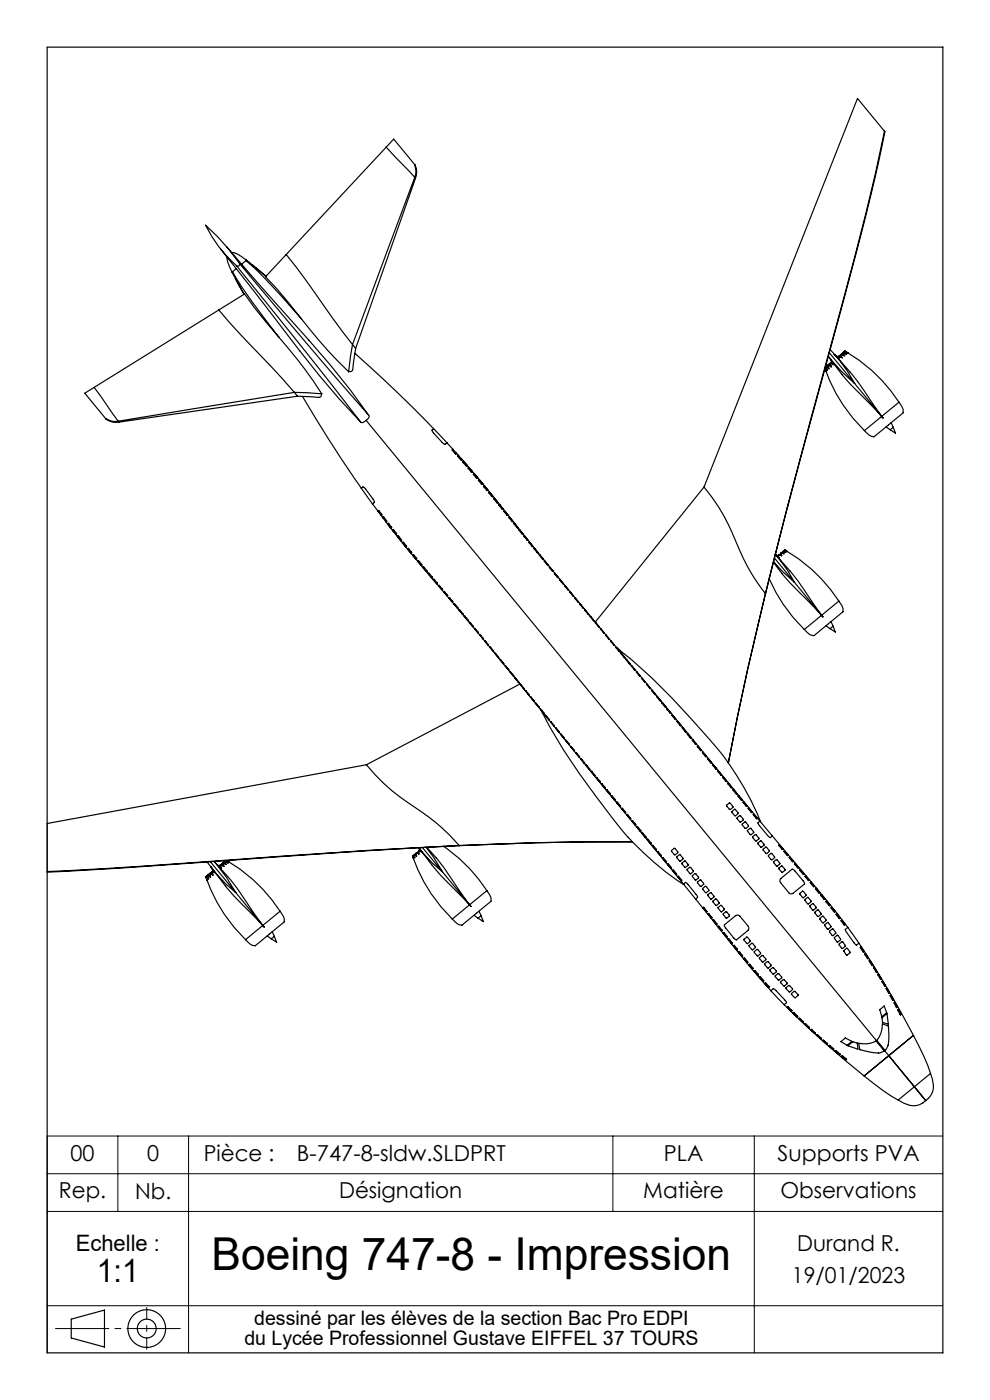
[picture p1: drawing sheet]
<svg xmlns="http://www.w3.org/2000/svg" width="210mm" height="297mm" viewBox="0 0 210 297" stroke-linecap="round" stroke-linejoin="round" font-family="sans-serif">
<g fill="none" stroke="#000" stroke-width=".25">
<path d="M10 10h190v277h-190zM81.9 31.2l1.6-1.7 4.5 5.4M81.9 31.2l6.1 6.4M81.9 31.2l-21.2 22.8M88 34.9a3.2 3.2 0 0 1 .1 2.9M88 34.9l.2 1.2-.2 1.5M88 37.6l-13.2 35.5M88 37.6l.1 .2M88.1 37.8l-12.7 36.1M187.6 27.8l-5.7-6.9-32.6 82.4M187.6 27.8a624.2 624.2 0 0 1-10.8 43.3l-9.8 36.5-4.6 18.3M187.6 27.8l.1 .1"/>
<path d="M187.7 28l-2 9.1a877.5 877.5 0 0 1-10.6 40.7l-8.2 30.4-4.5 17.8M46.9 52.9l12.8 16.5a255.3 255.3 0 0 0 16.8 20.1M48 52.3l14.8 16.8a219.1 219.1 0 0 1 15.4 19M48.2 54.6a2.99 2.99 0 0 0 .5 2l.5 1.1M49.2 53.6a2.55 2.55 0 0 1 2.1 .8l1 .8M49.3 57.6l-.1 .1 .4 .7 2.2 4M49.3 57.6a76.1 76.1 0 0 0 7 10.3l2.9 3.7M49.9 59.1l1.9 3.3M50.1 57l-.8 .6M50.2 56.4l16.1 20.1 10.2 13M50.8 55.9l-2.2-2.9-2.4-2.7-2.6-2.5a27.6 27.6 0 0 0 6.6 8.6M50.8 55.9a.41 .41 0 0 1-.1 .5 .41 .41 0 0 1-.5 0"/>
<path d="M50.8 55.9l16.6 19.7 10.8 12.5M52.2 55.3l-.9 .8M52.2 55.3a101.1 101.1 0 0 1 11.8 12.4M52.3 55.2l-.1 .1M52.3 55.2l1.2 .9M52.3 55.2h.1M53.5 56.1l2.9 2.5M53.5 56.1l.6 .5M54.2 56.8l2.2 1.8M60.7 54l4.1 5.3 5.6 8 4.4 5.8M60.7 54l-4.4 4.7 2.5 2.6 5.2 6.4M46.4 65.8l4.5 5 6.7 7.1 4.8 5.3"/>
<path d="M46.4 65.8l5.5-3.4 2.1 2.9 5.2 6.3M46.4 65.8l-26.4 16.4M59.2 71.6a100.2 100.2 0 0 1 9.1 11.9M64 67.7a100.2 100.2 0 0 0 10 11.2M74.8 73.1l.6 .8M74.8 73.1l-.8 5.8M74.8 78.4l-.3 .4-.5 .1M75.3 75l9.1 8.3 7.6 7.7M75.4 73.9l-.6 4.5M175 78.2a33.7 33.7 0 0 0 8.4 13.2M175 77.9l.3 .8-.3-.5M175 78.3l.2 .5"/>
<path d="M175.1 77.8l.2 .3-.3-.2M175.1 77.8l.1 .2M175.1 77.8h.1M175.1 77.8l.2 .1M175.3 77.7l.2 .8-.5-.6M175.3 77.7l.5 .2M175.4 77.6l.3 .1M175.4 77.6l.2 .2M175.4 77.6l.1 .2M175.7 77.4l.1 .9-.5-.6M175.7 77.4l.6 .2M175.7 75.6a55.9 55.9 0 0 0 8.8 10l2.5 2.7"/>
<path d="M175.9 77.2l.3 .2M175.9 77.2l.1 .3M175.9 77.2v.3M175.9 74.8l11.4 13.9-.3-.4M176.1 74.2l.9 1M176.2 77l.1 .9-.6-.5M176.2 77l.7 .3M176.2 77l.7 .4-.1-.3M176.2 76.3l.4 .9M176.4 76.8l.1 .3M176.4 76.8v.3M176.4 76.8h.1"/>
<path d="M176.4 76.8l.1 .1M176.9 75.2l1.2 1.3 1.7 2.3 1.5 2.6-2.7-2.5-2.9-3.3M177 75.2l.8 .6M177.1 75.3l3.2 3.6M177.8 75.7l.1 .5M177.8 75.7l.3 .7M178 75.5l.1 .2M178 75.5h.1M178 75.5l.4 .1M178.3 75.3l.4 .6-.9-.2M178.3 75.3h.1M178.3 75.3l.1 .5-.4-.3"/>
<path d="M178.5 75.1v.2M178.5 75.1h.1M178.5 75.1l.3 .3M178.5 75.1l.3 .1M178.7 74.9l.2 .5M178.7 74.9l.5 .6-.9-.3M178.9 74.8v.2M178.9 74.8h.1M178.9 74.8l.2 .2M178.9 74.8l.2 .1M179 74.7l.6 .5-.9-.3M179 74.7h.1"/>
<path d="M179 74.7l.1 .3M179.1 74.6v.1M179.1 74.6h.1M179.1 74.6l.1 .1M179.2 74.5l.6 .5-.8-.4M179.2 74.5l.1 .3M179.2 74.5h.1M179.2 74.5l.7 .4-.7-.4M179.7 74.8a33.3 33.3 0 0 1 11 10.5M180.3 78.9l1.7 2.1 5 7.3M20 82.2l-2 1.2 4.4 5.4M20 82.2l5.1 7.2"/>
<path d="M22.4 88.8l.1 .1a3.5 3.5 0 0 0 2.7 .6M22.4 88.8l1.1 .5 1.6 .1M25.1 89.4l.1 .1M62.4 83.2l-37.3 6.2M62.4 83.2l.7 .8M62.4 83.2l5.9 .3M63.1 84.1l-37.9 5.4M63.1 84.1l4.5 .2M64.2 84.1l5.4 8.8 7.1 10.7M68.3 83.5l-.2 .6-.5 .2M77.7 89.2l-.2 .1a.76 .76 0 0 1-.9 .3l-.1-.1M77.7 89.2l110.8 134.8"/>
<path d="M78.2 88.1l.1 .1a.87 .87 0 0 1-.6 1M92 91l-.3 .2v.3l2.1 2.4 .5 .4 .5-.4M92 91l2.8 2.9M94.8 93.9l1.3 1.4M95.9 95.4l.2-.1 .8 .9-.2 .1zM96.8 96.2l.4 .4M97 96.7l.2-.1 .8 .9-.2 .1zM97.9 97.4l2 2.3M98.2 98l.1-.1 .8 .9-.2 .1zM99.3 99.3l.2-.1 .7 .9-.2 .1zM100.1 99.9l2.3 2.7a2823.9 2823.9 0 0 0 39.6 48.3l19.2 23.3M187 88.3l-3.6 3.1"/>
<path d="M188 90.5l.8 .7M189 89.7l.5 .9M189.5 90.6l-.7 .6M189.5 90.6l.5 1.3-1.2-.7M190.7 85.3a2.22 2.22 0 0 1 .8 2.3l-6 5a1.64 1.64 0 0 1-1.6-.8l-.5-.4M190.7 85.3l-3.7 3M76.6 103.6l2.4 3.3M76.6 103.6a.46 .46 0 0 1 .5-.3 .46 .46 0 0 1 .4 .4l1.9 2.6v.3l-.4 .3M76.6 103.6h.1M79 106.9l1.1 1.5M79 106.9h.1M80.1 108.4l.2-.1 .6 .8 .1 .1-.1 .2"/>
<path d="M80.1 108.4l.8 1M80.9 109.4l.3 .4M81.2 109.8l.2-.1 .6 .9-.1 .1zM81.8 110.7l1.7 2.2M82.2 111.1l.2-.1 .7 .9-.2 .2zM83.2 112.5l.2-.1 .7 .9-.1 .1zM83.9 113.3l2.1 2.7a2653.9 2653.9 0 0 1 40.3 48.9l18.7 22.7M84.3 113.8l.2-.1 .7 .9-.2 .1zM85.4 115.1l.2-.1 .7 .9-.2 .1zM86.4 116.4l.2-.1 .7 .9-.1 .1zM87.5 117.8l.2-.1 .7 .9h-.1zM88.6 119.1l.2-.1 .7 .9h-.2z"/>
<path d="M100.4 100.6l.2-.1 .7 .9h-.2zM101.5 101.9l.1-.2 .8 1h-.2zM102.6 103.2l.2-.1 .7 .9h-.2zM103.7 104.5l.1-.1 .7 .9-.2 .1zM104.7 105.8l.2-.1 .7 .9-.2 .1zM105.8 107.1l.2-.1 .7 .9-.2 .1zM106.9 108.4h.1l.7 .9h-.1zM107.9 109.8l.2-.1 .7 .9h-.2zM109 111.1l.1-.1 .8 .9-.2 .1zM110.1 112.4l.1-.1 .7 1h-.1zM111.1 113.7h.1l.8 .9h-.2zM112.2 115.1l.1-.1 .7 .9h-.1z"/>
<path d="M113.3 116.4l.1-.1 .7 .9h-.1zM114.4 117.7l.8 .9h-.2zM115.4 119l.9 .9zM149.3 103.3a44.1 44.1 0 0 1 7.5 13.2 40.3 40.3 0 0 0 5.6 9.4M149.3 103.3l-23 28.7M164.1 119.3a48.3 48.3 0 0 0 7.6 8.5l2.6 2.7M164.3 118.4l10.3 12.5M164.4 117.7l2.7 3.3 1.4 2.6-2.7-2.5-1.7-2M164.5 117.6a64.2 64.2 0 0 1 8.5 11.1l1.3 1.8M164.5 117.6l.6 .4M165 117.9l.2 .4M165 117.9l.3 .5-.2-.1"/>
<path d="M165.2 117.7l-.2 .2M165.3 117.7h-.1M165.3 117.7l.1 .1M165.3 117.7l.3 .1M165.5 117.4l.2 .5M165.5 117.4l.3 .5-.6-.2M165.7 117.3l-.2 .1M165.7 117.3h.1M165.7 117.3l.3 .1M165.7 117.3l.1 .1M166 117.1l.1 .3M166 117.1l.3 .4-.6-.2"/>
<path d="M166.1 117l-.1 .1M166.1 117h.1M166.3 116.8l.1 .3-.3-.1M166.3 116.8l.4 .4-.6-.2M166.3 116.8h.1M166.4 116.8h.1M166.4 116.7l.5 .3-.6-.2M166.4 116.7l.1 .2M166.5 116.7h-.1M166.5 116.7l.5 .3M166.5 116.7h.1M167 117a33.3 33.3 0 0 1 10.9 10.5"/>
<path d="M89.7 120.4l.2-.1 .7 .9-.1 .1zM90.8 121.7l.2-.1 .7 .9h-.2zM91.9 123l.2-.1 .7 .9-.1 .1zM93 124.2h.2l.7 .9h-.1zM94.1 125.5h.2l.7 .9h-.1zM95.2 126.8h.2l.7 .9h-.1zM96.3 128.1h.2l.7 .9h-.1zM97.4 129.4h.1l.7 .9zM98.5 130.7h.1l.7 .9zM99.6 132.1l.1-.1 .7 .9zM100.7 133.4l.8 .8zM101.7 134.7l.9 .8z"/>
<path d="M102.8 136l.8 .8zM103.9 137.3l.8 .9zM105 138.6l.8 .9zM106.1 139.9l.8 .9zM116.5 120.3l.8 .9zM117.6 121.6l.8 .9zM118.7 122.9l.8 .9zM119.8 124.3l.8 .8zM120.8 125.6l.9 .8zM121.9 126.9l.8 .8zM123 128.2l.8 .9zM124.1 129.5l.8 .9z"/>
<path d="M125.2 130.8l.8 .9zM126.3 132.1l.8 .9zM127.4 133.4l.8 .9zM128.4 134.7l.9 .9zM129.5 136l.9 .9zM130.6 137.3l.8 .9zM130.8 137.4l.8 .6M131.5 138a152.3 152.3 0 0 1 21.1 21.3l1.1 1.4M131.7 138.6l.8 .9zM132.8 139.9l.8 .9zM162.4 125.9l-3.8 15.9-4.1 20.1a557.1 557.1 0 0 1 6.2-28.7l1.7-7.2M162.4 125.9v.1"/>
<path d="M163.2 122.7a33.2 33.2 0 0 0 7.4 10.8M174.3 130.5l-3.7 3M174.3 130.5l.3 .4M175.2 132.7l.9 .7M176.3 131.9l.4 .9M176.7 132.8l-.6 .6M176.7 132.8l.5 1.3-1.1-.7M177.9 127.5l.9 1.6v.7l-6.1 5a1.64 1.64 0 0 1-1.6-.8l-.5-.5M177.9 127.5l-3.6 3M107.1 141.2l.8 .9zM108.2 142.6l.8 .8zM109.3 143.9l.8 .9z"/>
<path d="M110.3 145.1l-32.6 17.1M110.4 145.2l.8 .9zM111.4 146.5l.8 .9zM112.5 147.8l.8 .9zM113.6 149.2l.8 .8zM114.6 150.5l.8 .9zM114.7 150.6l.4 .7M115.1 151.3a152.1 152.1 0 0 0 16.9 25 62.5 62.5 0 0 0 13.1 11.4M115.7 151.8l.8 .9zM116.8 153.1l.8 .9zM117.8 154.4l.9 .9zM118.9 155.8l.8 .8z"/>
<path d="M120 157.1l.8 .8zM121.1 158.4l.8 .9zM122.1 159.7l.9 .9zM133.9 141.2l.8 .9zM135 142.6l.8 .8zM136.1 143.9l.8 .8zM137.1 145.2l.9 .8zM138.2 146.5l.9 .8h-.2zM139.3 147.8l.8 .8-.1 .1zM140.4 149.1l.1-.1 .7 1h-.1zM141.5 150.4h.1l.7 .9h-.1zM142.5 151.7h.2l.7 .9h-.2z"/>
<path d="M143.6 153.1l.1-.1 .8 .9-.2 .1zM144.7 154.4l.1-.1 .7 .9-.1 .1zM145.8 155.7l.1-.1 .7 .9-.2 .1zM146.8 157h.2l.7 .9h-.1zM147.9 158.3h.1l.8 .9h-.2zM149 159.6h.1l.7 .9h-.1zM77.7 162.2l-67.7 12.5M77.7 162.2a44.1 44.1 0 0 0 11.5 9.9 40.4 40.4 0 0 1 8.2 7.3M88.8 179.8l.3 .7M88.8 179.8l2.9 3.8M89.6 179.8l10.3 12.5-.3-.4M90.4 179.7l1.5 2.1 2 3.2-2.2-1.9-2.8-3.3"/>
<path d="M90.6 179.8h-.1a48.3 48.3 0 0 1 6.9 9.1l2.2 3M94.1 179.5a32.5 32.5 0 0 1 9.2 9.4M97.4 179.4a2852.3 2852.3 0 0 0-65.5 4.2l-21.9 1.3M97.4 179.4h.1M97.4 179.4l-18.2 1-20.2 1.4a1518 1518 0 0 1-49 3.2M109.2 179l-11.8 .4M123.2 161h.2l.6 .9zM124.3 162.4l.1-.1 .7 .9-.1 .1zM125.4 163.7l.1-.1 .7 .9-.1 .1zM126.5 165l.1-.1 .7 .9-.1 .1zM127.5 166.3h.2l.7 .8-.1 .1zM128.6 167.6h.2l.7 .8-.2 .1z"/>
<path d="M129.7 168.9l.1-.1 .8 .9-.2 .1zM130.8 170.2h.1l.7 .9h-.1zM131.9 171.5h.1l.7 .9h-.1zM132.9 172.8h.2l.7 .9h-.1zM134 174.1h.2l.7 .9h-.1zM134.1 178.6l-20.4 .2-16.3 .6M134.2 178.6h-10l-15 .3M135.1 175.5l.2-.1 .7 .9-.2 .1zM136.2 176.8l.1-.1 .8 .9-.2 .1zM137.3 178.1l.1-.1 .7 .9-.1 .1zM138.4 179.4h.1l.7 .8-.1 .1zM150.1 161l.1-.1 .7 .9h-.1z"/>
<path d="M151.1 162.3l.2-.1 .7 .9-.1 .1zM152.2 163.6l.2-.1 .7 .9-.2 .1zM153.3 164.9l.1-.1 .8 .9-.2 .1zM153.7 160.7a62.6 62.6 0 0 1 7.6 13.6M154.1 170.8l.7-.5 .7 .9-.7 .5zM154.4 166.2h.1l.7 .9h-.1zM155.2 172.2l.7-.5 .7 .9-.7 .5zM155.4 167.5h.2l.7 .9h-.1zM156.3 173.5l.7-.5 .7 .9-.7 .5zM156.5 168.9l.2-.1 .7 .9h-.2zM157.4 174.8l.7-.4 .7 .9-.7 .5zM157.6 170.2l.1-.1 .8 .9-.2 .1z"/>
<path d="M158.5 176.2l.7-.5 .7 .9-.7 .5zM158.7 171.5l.1-.1 .8 .9-.2 .1zM159.7 177.5l.6-.5 .7 .9-.7 .5zM159.8 172.8l.1-.1 .7 .9-.1 .1zM160.8 178.8l.6-.4 .7 .9-.7 .5zM161.2 174.2l2.6 3.1M161.2 174.2l-.4 .3 .1 .3 1.9 2.5 .5 .4 .5-.4M163.8 177.3a457.4 457.4 0 0 1 16 19.4M165.2 179.3l.2-.1 .7 .9-.2 .1zM43.6 186h.1M43.7 186l.2 .8-.3-.8M43.7 186h.1"/>
<path d="M43.7 186l.2 .1M43.8 185.9h.1M43.8 185.9v.1M43.8 185.9l.1 .1M43.8 186.5a33.3 33.3 0 0 0 8.3 12.8M43.9 185.8l.1 .9-.3-.7M43.9 185.8h.1M43.9 185.8l.3 .2M43.9 182.9l.9 1.1M44 185.7h.1M44 185.7l.2 .2M44 185.7l.1 .2"/>
<path d="M44 185.7l.2 .1M44.2 185.6l.1 .9-.4-.7M44.2 185.6l.4 .2M44.4 185.4h.1M44.4 185.4l.2 .4M44.4 185.4v.3M44.4 185.4l.2 .1M44.6 185.2l.1 1-.5-.6M44.6 185.2h.1M44.6 185.2l.5 .3M44.6 182.8l11.4 13.9-.2-.4M44.8 183.9l.4 .9"/>
<path d="M44.8 184.1a64.7 64.7 0 0 0 9.4 10.6l1.5 1.6M44.8 185h.1M44.8 185l.3 .5M44.8 185l.1 .4M44.9 185l.2 .1M45.1 184.8l.1 .9-.6-.5M45.1 184.8h.1M45.1 184.8l.5 .3M45.1 184.8l.6 .5M45.4 182.8l2.7 3.4 1.9 3.1-2.2-1.9-2-2.1-1-1.4M45.4 182.8a55.9 55.9 0 0 1 8.2 10.5l2.2 3M46 183.4l.8 .5"/>
<path d="M46.5 183.7h.1M46.5 183.6l.3 .2M46.5 183.6l.3 .1M46.7 183.5l.1 .7M46.7 183.5l.3 .8-.3-.2M47 183.2l.1 .4M47 183.2l.3 .2M47 183.2l.2 .1M47.2 183.1l.3 .7-.8-.3M47.2 183.1l.1 .6M47.2 183.1h.1M47.4 182.9l.1 .3"/>
<path d="M47.4 182.9h.1M47.4 182.9l.2 .2M47.4 182.9h.2M47.6 182.8l.1 .5M47.6 182.8l.4 .6-.8-.3M47.7 182.6h.1M47.7 182.6l.1 .3M47.7 182.6l.2 .3-.1-.3 .6 .5-.8-.3M47.7 182.6l.2 .1M47.8 182.6l.8 .3-.5-.3a33.7 33.7 0 0 1 11.3 10.7M48.2 182.6l.4 .3M55.7 196.3l-3.6 3"/>
<path d="M56.7 198.5l.8 .7M57.7 197.7l.5 .9M58.2 198.6l-.7 .6M58.2 198.6l.5 1.3-1.2-.7M59.4 193.3a2.22 2.22 0 0 1 .8 2.3l-6 5a1.64 1.64 0 0 1-1.6-.8l-.5-.5M59.4 193.3l-3.6 3M87.5 181.6a32.9 32.9 0 0 0 8.4 13.4M87.5 181.6l.2 .1M87.7 181.5l.1 .6-.3-.5M87.7 181.5l.3 .1M87.9 181.4v.2M88 181.2v.7l-.3-.4"/>
<path d="M88 181.2l.4 .2M88.3 181v.4M88.3 181v.1M88.3 181h.1M88.3 181l.1 .6-.4-.4M88.4 180.9l-.1 .1M88.7 180.6l.1 .5-.4-.2M88.7 180.6l.1 .2M88.8 180.6h-.1M88.8 180.6v.6l-.4-.3M88.9 180.4l-.1 .2M88.9 180.4l.5 .3"/>
<path d="M88.9 180.4l.5 .4v-.2M91.7 183.6l1.7 2 6.2 6.4M99.6 192l-3.7 3M100.6 194.2l.8 .6M101.6 193.3l.4 1M102 194.3l-.6 .5M102 194.3l.5 1.2-1.1-.7M103.3 188.9a2.22 2.22 0 0 1 .8 2.3l-6.1 5a1.64 1.64 0 0 1-1.6-.7l-.5-.5M103.3 188.9l-3.7 3M139.4 180.7l.2-.1 .7 .9-.1 .1zM140.5 182l.2-.1 .7 .9-.2 .1zM141.6 183.3h.1l.8 .9h-.2z"/>
<path d="M142.4 180.4l.7-.4 .7 .8-.7 .6zM142.7 184.6h.1l.7 .9h-.1zM143.5 181.8l.7-.5 .7 .9-.7 .5zM143.8 186l.1-.1 .7 .9-.1 .1zM144.6 183.1l.7-.5 .7 .9-.7 .5zM145 187.5l2.5 3.2M145 187.5l.4-.3 .2 .1 2.1 2.4 .3 .6-.4 .4M145.7 184.5l.7-.5 .7 .9-.7 .5zM146.8 185.8l.7-.5 .7 .9-.7 .5zM147.5 190.7l11.6 14.4 4.4 5.1M147.9 187.1l.7-.4 .7 .9-.7 .5zM149 188.5l.7-.5 .7 .9-.7 .5z"/>
<path d="M149.1 192.6l.2-.1 .7 .9-.2 .1zM150.1 189.8l.7-.4 .7 .9-.7 .5zM150.2 193.9l.2-.1 .6 .9-.1 .1zM151.2 191.2l.7-.5 .7 .9-.7 .5zM151.2 195.2h.2l.7 .8-.2 .1zM152.3 192.5l.7-.4 .6 .9-.6 .5zM152.3 196.6l.2-.1 .7 .9-.2 .1zM153.4 193.9l.7-.5 .6 .9-.6 .5zM153.4 197.9l.2-.1 .7 .9-.2 .1zM153.7 196.2l2.3-2 .5-.1 .5 .3 1.7 2.1 .1 .5-.2 .4-2.5 2-.4-.3-1.8-2.2zM154.5 199.3l.2-.1 .7 .9-.2 .1zM157.8 199.3l.7-.5 .7 .9-.7 .5z"/>
<path d="M161.9 180.2l.6-.5 .7 .9-.7 .5zM163 181.5l.6-.5 .7 .9-.6 .5zM164.1 182.8l.6-.4 .8 .8-.7 .5zM165.2 184.2l.7-.5 .7 .9-.7 .5zM165.6 186.4l2.5-2 .4 .3 1.9 2.2 .3 .6-2.5 2-.5 .1-.4-.2-1.7-2.1-.2-.6zM166.3 180.6l.2-.1 .7 .9-.2 .1zM167.4 181.9l.1-.1 .8 .9-.2 .1zM168.5 183.2h.2l.7 .9h-.2zM169.6 184.6l.2-.1 .7 .9-.1 .1zM169.7 189.5l.6-.5 .7 .9-.7 .6zM170.7 190.8l.7-.4 .7 .9-.7 .5zM170.8 185.9l.1-.1 .7 .9-.1 .1z"/>
<path d="M171.8 192.2l.7-.5 .6 .9-.7 .5zM171.9 187.2l.1-.1 .8 .9-.2 .1zM172.9 193.5l.6-.5 .7 .9-.7 .5zM173 188.6l.1-.1 .8 .9-.2 .1zM173.9 194.8l.7-.5 .6 1-.7 .5zM174.1 189.9l.2-.1 .7 .9-.2 .1zM174.9 196.2l.7-.5 .7 .9-.7 .5zM175.2 191.2l.2-.1 .7 .9-.2 .1zM176 197.5l.6-.5 .7 1-.7 .5zM176.3 192.6l.1-.1 .8 .9-.2 .1zM177 198.9l.7-.5 .6 .9-.7 .6zM177.3 193.9l.2-.1 .7 1-.2 .1z"/>
<path d="M178.4 195.3l.2-.1 .7 1-.2 .1zM179.8 196.8l-.5 .4 .3 .6 1.9 2.6 .2 .1 .5-.4M179.8 196.7l2.4 3.4M155.6 200.6l.1-.1 .7 .9-.1 .1zM156.7 202l.1-.1 .7 .9-.1 .1zM157.8 203.3l.1-.1 .7 .9-.1 .1zM158.9 204.7l.1-.1 .8 .9-.2 .1zM158.9 200.6l.7-.5 .7 .9-.7 .5zM160 206l.1-.1 .8 .9-.2 .1zM160 201.9l.7-.5 .7 .9-.7 .5zM161.1 203.2l.7-.5 .7 .9-.7 .5zM161.1 207.3l.2-.1 .7 .9-.2 .1z"/>
<path d="M162.2 204.5l.7-.5 .7 .9-.7 .5zM162.2 208.6l.2-.1 .8 .9-.2 .1zM163.3 205.8l.7-.5 .7 .8-.7 .6zM164.4 207l.7-.5 .7 .9-.7 .5zM165.6 208.3l.7-.5 .7 .9-.7 .5zM166.3 213.2l-2.8-3 .5-.5 .5 .4 2.2 2.4 .1 .2-.5 .4a191.8 191.8 0 0 0 22.6 19.3 10.8 10.8 0 0 0 4.8 2.2 3.7 3.7 0 0 0 2.7-1.1M166.7 209.6l.7-.5 .7 .8-.7 .5zM167 213.7l.2-.1 .8 .8-.2 .1zM167.9 210.8l.7-.5 .7 .8-.7 .6zM168.2 214.9l.2-.1 .8 .8-.1 .1zM169.5 216.1l.1-.1 .9 .8-.2 .1zM170.7 217.3l.2-.1 .8 .8-.1 .1z"/>
<path d="M172 218.4h.1l.9 .8h-.2zM173.2 219.6l.2-.1 .8 .8-.1 .1zM178 200.3l.7-.5 .6 .9-.7 .5zM179 201.6l.7-.5 .6 1-.7 .5zM182.2 200.1a188.6 188.6 0 0 1 14.6 25.8l.6 1.8M182.5 201l.1-.1 .1 .1 .6 .8-.2 .2zM183.4 202.4l.2-.1 .1 .1 .5 .9-.1 .1zM184.4 203.8l.1-.1 .1 .2 .5 .8-.1 .1zM185.3 205.3l.1-.1 .1 .1 .5 .9-.1 .1zM186.2 206.7l.1-.1 .1 .2 .5 .8-.1 .2zM186.6 214.2l1-.7 .5 1.4-1 .8zM187.1 208.2l.1-.1 .5 .9v.2z"/>
<path d="M187.1 215.9l1-.8 .3 2.2-1.2-.4zM187.2 217.2l1.3 .5a8.5 8.5 0 0 1-.5 4.8l-.3 .3-1.7-2.1a5.2 5.2 0 0 0 1.2-3.5zM187.2 216.9h.1M187.5 213.4h.1M188 209.7l.1-.1 .5 .9v.2zM188.8 211.2l.1-.1 .6 .9-.1 .2zM189.6 212.7l.2-.1 .5 .9 .1 .2-.2 .1zM190.5 214.2l.1-.1 .5 1-.1 .2zM174.5 220.7h.2l.9 .7-.2 .1zM175.8 221.9l.2-.1 .9 .7-.2 .1zM177.1 223l.2-.1 .9 .7-.2 .2zM178.4 221h.1"/>
<path d="M178.5 224.1l.2-.1 .9 .7-.2 .2zM179.9 221.8l1-.8 1 .3 .1 1.2zM180.7 220.9h.1M180.7 220.9l-1.4-.7-.9 .8M180.7 220.9l-1 .9-1.3-.8M181.8 221.3h.1M182.2 221.3a5.5 5.5 0 0 0 3.6-.4l1.8 2.1a2.8 2.8 0 0 1-2.2 .3l-3-.6zM183.3 228.2l5.2-4.2zM186.4 223.4h.1M188.4 221.7h.1M188.5 224l5.2-4.3zM188.5 224l5.5 6.5"/>
<path d="M194 230.5l2.4 3M194 230.5l-3.5 2.9M197.4 227.7l-3.4 2.8M197.4 227.7a4.9 4.9 0 0 1 .1 4.7l-1.1 1.1M15.1 279.8l7.1-1.9v7.9l-7.1-2z"/>
<circle cx="31.1" cy="281.8" r="2"/>
<circle cx="31.1" cy="281.8" r="4"/>
</g>
<path d="M11.8 281.8h26.4" fill="none" stroke="#000" stroke-width=".21" stroke-dasharray="30.5 1.3 1.3 1.3" stroke-dashoffset="19.1"/>
<path d="M31.1 277.4v8.9" fill="none" stroke="#000" stroke-width=".21" stroke-dasharray="30.5 1.3 1.3 1.3" stroke-dashoffset="27.9"/>
<path d="M10 174.7v10.3M10 257h190M10 249h190M25 241v16M40 241v46M130 241v16M160 241v46M200 241h-190v46M10 277h190" fill="none" stroke="#000" stroke-width=".21"/>
<text font-size="9.6" x="44.9" y="269.4">Boeing 747-8 - Impression</text>
<text font-size="6.9" x="20.6" y="272.1">1:1</text>
<text font-size="4.8" x="16.1" y="265.3">Echelle :</text>
<g font-size="4.7">
<text x="14.9" y="246.2">00</text>
<text x="31.2" y="246.2">0</text>
<text x="43.2" y="246.2">Pièce :</text>
<text x="63" y="246.3">B-747-8-sldw.SLDPRT</text>
<text x="140.8" y="246.3">PLA</text>
<text x="164.9" y="246.3">Supports PVA</text>
<text x="12.5" y="254.2">Rep.</text>
<text x="28.7" y="254.4">Nb.</text>
<text x="71.9" y="254.2">Désignation</text>
<text x="136.5" y="254.2">Matière</text>
<text x="165.6" y="254.2">Observations</text>
<text x="169.1" y="265.4">Durand R.</text>
<text x="168" y="272.1">19/01/2023</text>
</g>
<g font-size="4.2">
<text x="53.9" y="281.1">dessiné par les élèves de la section Bac Pro EDPI</text>
<text x="51.8" y="285.3">du Lycée Professionnel Gustave EIFFEL 37 TOURS</text>
</g>
</svg>
